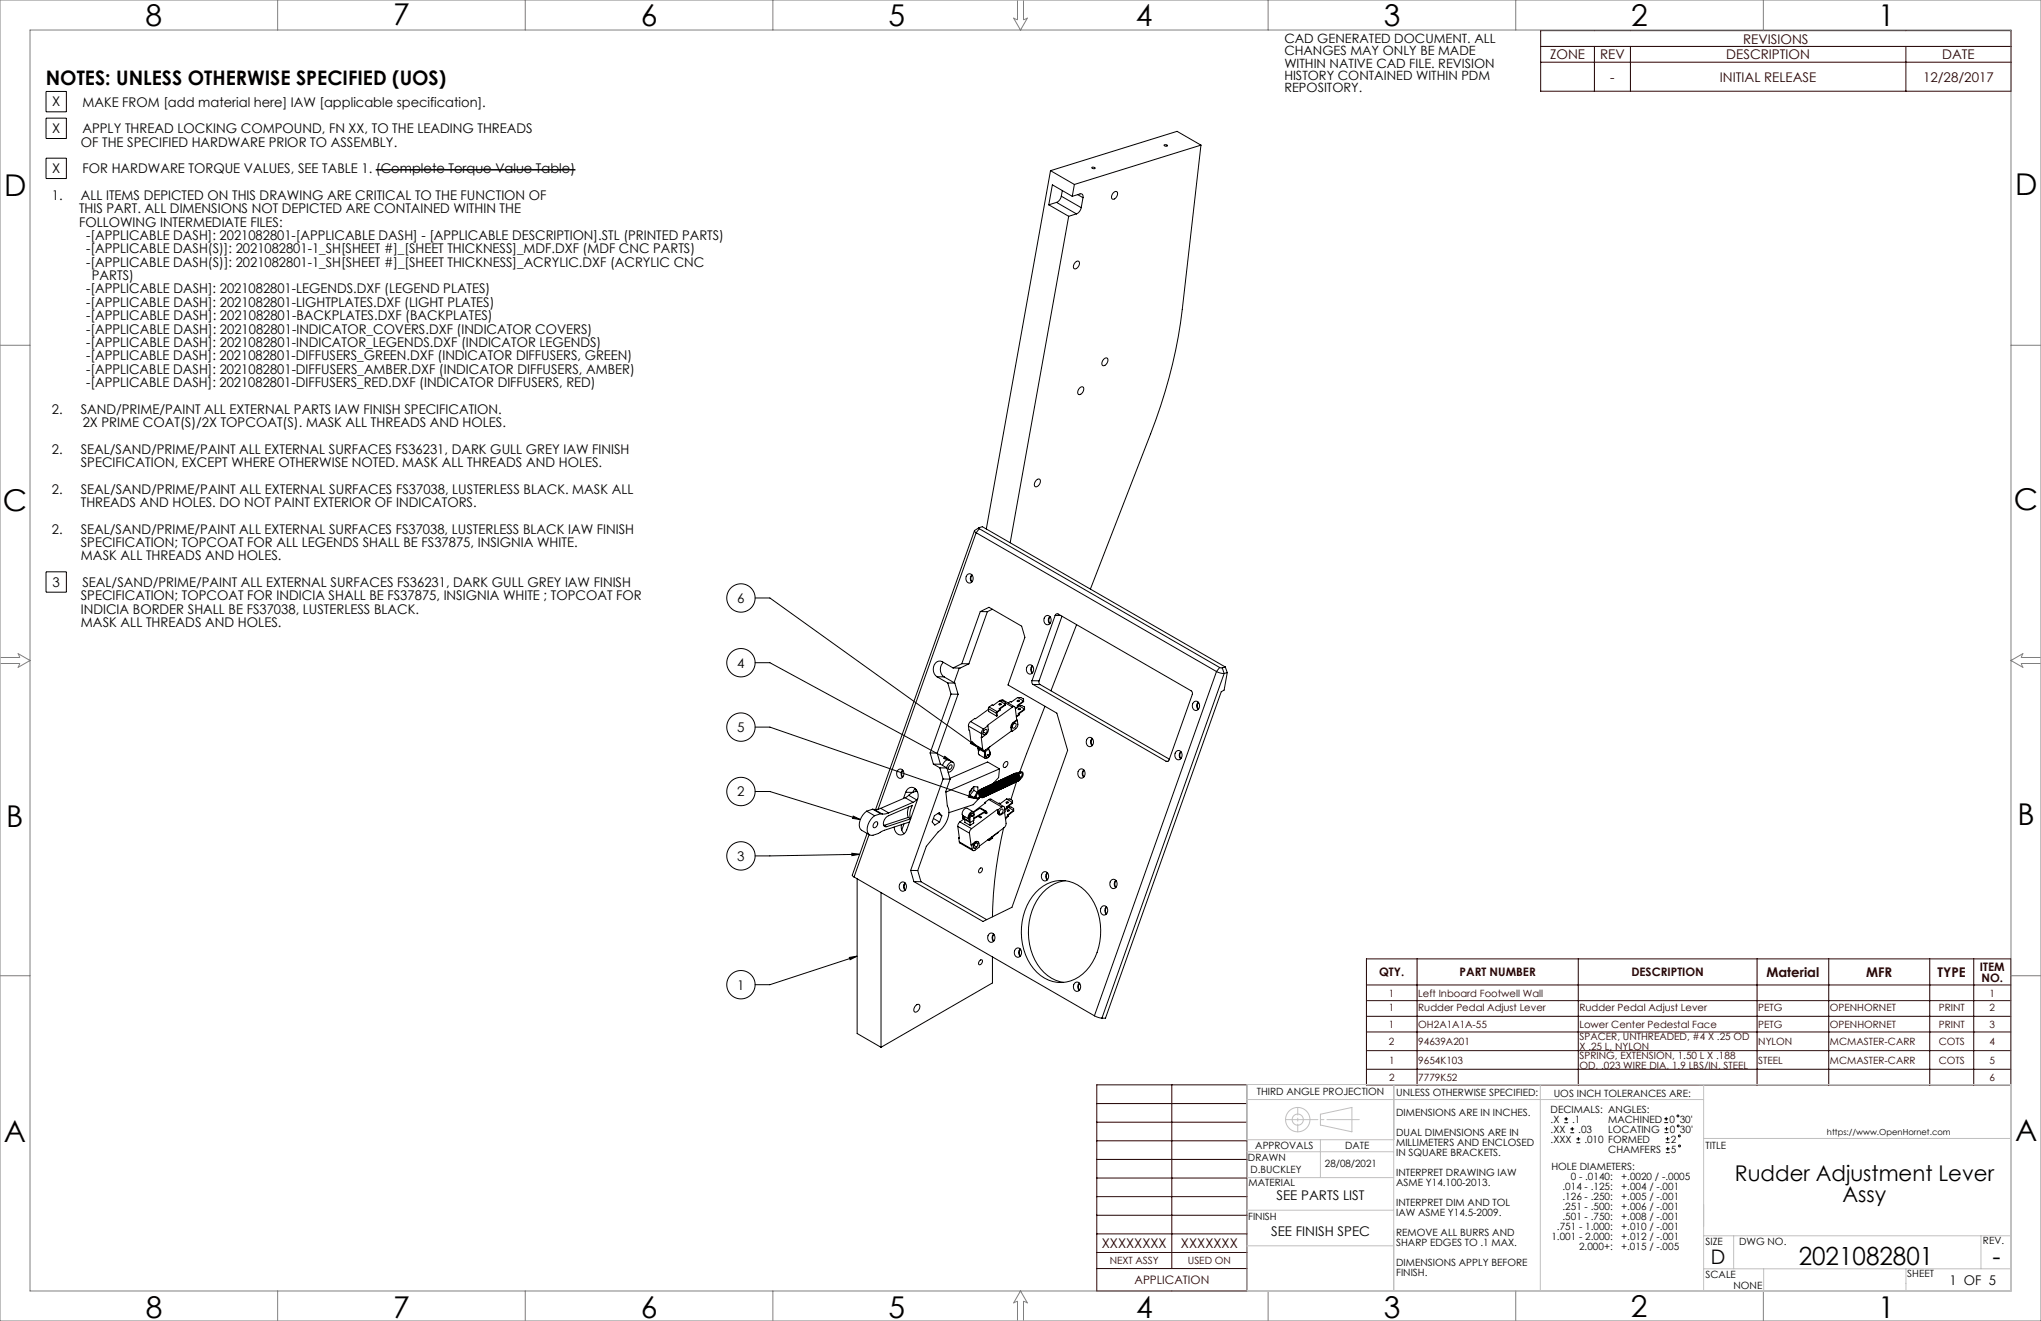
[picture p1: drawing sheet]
<svg xmlns="http://www.w3.org/2000/svg" width="864mm" height="559mm" viewBox="0 0 864 559" stroke-linecap="round" stroke-linejoin="round" font-family="sans-serif">
<g fill="none" stroke="#010000" stroke-width=".42">
<path d="M19.5 38.7h8.6v8.6h-8.6zM19.5 50h8.6v8.6h-8.6zM19.5 66.9h8.6v8.6h-8.6zM159.1 71.9h84.3M19.5 241.9h8.6v8.6h-8.6zM319.5 253h6.3l87.8 63M319.5 280.3h6.3l76.6 41.7M319.5 307.6h6.3l87.2 30.2M399.8 319.9l2.6 2.1-3.1-1.2zM411.2 313.7l2.4 2.3-3-1.5zM319.5 334.8h6.3l38.2 11.9M410.1 336.2l2.9 1.6-3.3-.6z"/>
<path d="M361 345.2l3 1.5-3.3-.5zM360.4 360.9l3.4 .5-3.3 .5zM363.8 361.4l-44.3 .7M359.4 405l3.3-.5-3 1.5zM362.7 404.5l-36.9 12h-6.3M661.9 473.3h1.6M661.9 474.9h1.6M662.7 472.5v1.6M664.5 477.5h1.6M664.5 479.2h1.6M665.3 476.7v1.7M704.2 474.9h1.6"/>
<path d="M704.2 473.3h1.6M704.3 479.1h1.6M704.3 477.5h1.6M705 472.5v1.6M705.1 476.7v1.6M667 483.4h1.6M667 481.8h1.6M667.8 481v1.6M704.8 483.4h1.6M704.8 481.7h1.6M704.9 487.6h1.6M704.9 486h1.6"/>
<path d="M705.6 480.9v1.6M705.7 485.2v1.6"/>
<circle cx="313.5" cy="253" r="6"/>
<circle cx="313.5" cy="280.3" r="6"/>
<circle cx="313.5" cy="307.6" r="6"/>
<circle cx="313.5" cy="334.8" r="6"/>
<circle cx="313.5" cy="362.1" r="6"/>
<circle cx="313.5" cy="416.5" r="6"/>
<circle cx="710" cy="472.1" r=".4"/>
<circle cx="710.1" cy="476.3" r=".4"/>
<circle cx="710.6" cy="480.5" r=".4"/>
<circle cx="710.6" cy="484.8" r=".4"/>
</g>
<path d="M159.1 71.8h84.3" fill="none" stroke="#000" stroke-width=".42"/>
<g fill="none" stroke="#808080" stroke-width=".42">
<path d="M0 0h863.6v558.8h-863.6zM117.5 0v12.7M222.2 0v12.7M327 0v12.7M536.6 0v12.7M641.4 0v12.7M746.1 0v12.7M12.7 12.7h838.2v533.4h-838.2zM430.5 0v8.3l-1.6-.7 2.9 5.1 2.9-5.1-1.6 .7v-8.3M0 146.1h12.7M850.9 146.1h12.7M0 278.1h8.3l-.7-1.6 5.1 2.9-5.1 2.9 .7-1.6h-8.3"/>
<path d="M863.6 278.1h-8.3l.7-1.6-5.1 2.9 5.1 2.9-.7-1.6h8.3M0 412.8h12.7M850.9 412.8h12.7M117.5 546.1v12.7M222.2 546.1v12.7M327 546.1v12.7M430.5 558.8v-8.3l-1.6 .7 2.9-5.1 2.9 5.1-1.6-.7v8.3M536.6 546.1v12.7M641.4 546.1v12.7M746.1 546.1v12.7"/>
</g>
<g fill="none" stroke="#c0c0c0" stroke-width=".42">
<path d="M430.5 0h2.6M0 278.1v2.6M863.6 278.1v2.6M527.7 458.8h323.2v87.3h-323.2zM589.7 458.8h.1M589.7 458.8v87.3M651.8 458.8v87.3M651.8 458.8h.1M720.9 458.8v87.3M527.7 465.1h193.2M558.7 471.3l13.3-2.8v10.3l-13.3-2.9zM527.7 482.1h62"/>
<path d="M527.7 487.2h62M527.7 498.1h62M558.7 482.1v16M720.9 481.6h130M527.7 511.9h62M527.7 527h62M720.9 536.7h130M720.9 522.8h130M733.6 522.8v13.9M746.3 536.7v9.4M806.4 536.7v9.4M838.2 522.8v13.9"/>
<path d="M430.5 558.8h2.6"/>
<circle cx="549.1" cy="473.6" r="2.36"/>
<circle cx="549.1" cy="473.6" r="5.2"/>
</g>
<g fill="none" stroke="#300000" stroke-width=".42">
<path d="M651.9 13h199v25.6h-199zM651.9 19.6h199M674.6 19.6v19M689.9 19.6v19M806.4 19.6v19M651.9 26.3h199M578.2 405.6h272.6v53.3h-272.6zM578.2 416.7h272.6M599.6 405.6v53.3M667.8 405.6v53.3M743.5 405.6v53.3M773.8 405.6v53.3"/>
<path d="M816.5 405.6v53.3M835.1 405.6v53.3M578.2 423.3h272.6M578.2 429.9h272.6M578.2 436.5h272.6M464.1 458.9h63.5v87.2h-63.5zM495.8 458.9v77.7M578.2 444.4h272.6M578.2 452.3h272.6M464.1 466.8h63.5M464.1 474.7h63.5M464.1 482.6h63.5"/>
<path d="M464.1 490.4h63.5M464.1 498.3h63.5M464.1 506.2h63.5M464.1 514.1h63.5M464.1 521.9h63.5M464.1 529.8h63.5M464.1 536.6h63.5"/>
</g>
<path d="M544 473.6h31.2" fill="none" stroke="#c0c0c0" stroke-width=".42" stroke-dasharray="15.2 1.3 1.3 1.3" stroke-dashoffset="1.5"/>
<path d="M549.1 468.5v10.3" fill="none" stroke="#c0c0c0" stroke-width=".42" stroke-dasharray="15.2 1.3 1.3 1.3" stroke-dashoffset="12"/>
<path d="M359.4 405l3.3-.5-3 1.5zM360.4 360.9l3.4 .5-3.3 .5zM361 345.2l3 1.5-3.3-.5zM410.1 336.2l2.9 1.6-3.3-.6zM399.8 319.9l2.6 2.1-3.1-1.2zM411.2 313.7l2.4 2.3-3-1.5z" fill="#010000"/>
<g fill="none" stroke="#000" stroke-width=".42">
<path d="M444.5 72.2l10.1 5.8M444.5 72.2l-27.2 151.6M454.6 78l-.9 5M462 70.8a.91 .91 0 0 1 1.4 .5 .91 .91 0 0 1-1.4-.5zM492.6 61.3a.91 .91 0 0 1 1.3 .5 .91 .91 0 0 1-1.3-.5zM508.2 61.4l-7.9 69.5a212.2 212.2 0 0 1-13.4 52.6l-25.5 65.7M508.2 61.4l-53.6 16.6M508.2 61.4l-10.2-5.8-53.5 16.6M443.8 86.6l8.4 4.9M447 85.6l-3.2 1M447 85.6l8.5 4.9M449.1 83a3.5 3.5 0 0 1-2.1 2.6"/>
<path d="M449.1 83l8.4 4.9M449.5 80.6l-.4 2.4M452.2 91.5l-24.8 138.1M453.7 83l3.3-1a1.11 1.11 0 0 1 1.1 .4 1.11 1.11 0 0 1 .1 1.2M453.7 83l-8.4-4.8-1.5 8.4M455.5 90.5l-3.3 1M456 82.3l2.2 1.3M457.5 87.9a3.5 3.5 0 0 1-2 2.6M458.2 83.6l-.7 4.3M471.1 81.5l.5-.4 .9-.1a2.13 2.13 0 0 1-1.8 3.2 1.84 1.84 0 0 1 .4-2.7zM455 111l.5-.4 .9-.1a2.13 2.13 0 0 1-1.9 3.2 1.84 1.84 0 0 1 .5-2.7zM467 152l1-.6 .4 .1a2.13 2.13 0 0 1-1.8 3.2 1.84 1.84 0 0 1 .4-2.7z"/>
<path d="M456.8 164.2l.5-.4 .9-.1a2.13 2.13 0 0 1-1.8 3.2 1.84 1.84 0 0 1 .4-2.7zM438.4 203.2l1-.6 .5 .1a2.13 2.13 0 0 1-1.9 3.2 1.84 1.84 0 0 1 .4-2.7zM412.3 224.4l-41.8 118M412.3 224.5l.7 .9M413 225.4l101.7 58.7M413 225.4l-41.5 116.9M414.2 223.2l-1.8 1.2M414.4 223.7l-.2-.4 1.5-.5 102.8 59.3M414.4 223.7l101.7 58.7M414.4 223.7l-1.4 1.7M409.2 243.3a1.61 1.61 0 0 1 2.1-.2 1.61 1.61 0 0 1 .4 2 1.57 1.57 0 0 1-1.8 1.5 1.57 1.57 0 0 1-1.2-2zM411.2 243.1a2.23 2.23 0 0 0 0 3.2"/>
<path d="M411.4 243.3l-.2 .2a1.91 1.91 0 0 0 .1 2.6M414.8 258.7l3.7-1.8 13.8 8 1.4 4.7-7.2 20.1 20.7 12 4.5 15.7-23.5 66.4-12.3 6-29.2-16.9M414.8 258.7l-7.8 22.1M414.8 258.7l3 .1M417.8 258.8l-7.8 22M419.9 257.7l-2.1 1.1M442.1 260.9a1.61 1.61 0 0 1 2.2-.2 1.61 1.61 0 0 1 .4 2.1 1.57 1.57 0 0 1-1.8 1.5 1.57 1.57 0 0 1-1.2-2.1zM444.2 260.8a2.23 2.23 0 0 0 0 3.1M444.4 261l-.2 .2a1.91 1.91 0 0 0 .1 2.5M446.5 260.3a.87 .87 0 0 1 1.2-.6l56.6 32.8 .2 1.3-9.8 27.6a.87 .87 0 0 1-1.3 .6M446.5 260.3l-9.8 27.6M446.5 260.3l2.3 .1"/>
<path d="M449.4 260.7l-9.7 27.3M455.5 264.2l-10.8 28M396.5 286.3l4.5 2.6M396.5 286.3h3M399.2 280.2a4 4 0 0 0 .3 6.1M399.5 286.3l4.5 2.7M401 288.9l1.4 4.7M401 288.9l3 .1M402.4 293.6l-8.8 24.9M402.4 293.6l3 .1M403.3 282.6l-4.6-2.7a3.1 3.1 0 0 0-3.2 .9 3.1 3.1 0 0 0-.5 3.3l.3 .9 1.2 1.3M404 289l1.4 4.7"/>
<path d="M405.4 293.7l-8.8 24.9M405.9 282.6l-2.2 6.2M407 280.8l-3.7 1.8M407 280.8h3M410 280.8l-3.7 1.8h-3M418.2 299.8l.2 1.2 3.3 1.9M418.2 299.8l3.4 1.9M418.5 299.1l-.3 .7M418.5 299.1l3.4 1.9M422.9 296.5l-2.7 1.9-.4-.3-1.3 1M422.9 296.5l2.5 1.4M422.9 296.5h1.4l1.1 .6"/>
<path d="M423.5 296.3l.8-.2 5 2.8M423.5 296.3l-.3 .2M423.5 296.3l.3 .2M423.6 298l-.8 .1M425.4 297.9l-2.6 1.9 .4 .3M425.4 297.9v.3M425.4 297.1v.8M425.4 297.1v1.1M425.4 297.4l3 1.7M425.4 298.2l-2.4 1.8M428.4 299.1a.66 .66 0 0 1 .7-.2 .66 .66 0 0 1 .5 .6l.6 5M428.4 299.1l-10.7 7.8 .3 .1"/>
<path d="M430.6 295.1l-2.7 1.9-.4-.3-.9 .7M430.6 295.1l2.5 1.4M430.6 295.1h1.4l1.1 .6M430.9 298.7v.3l-1.3 .9M430.9 298.7l-1.3 .9M431.3 296.6l-.9 .1M431.7 300l-.8 .1M433.1 296.5l-2.7 1.9 .5 .3M433.1 296.5v.3M433.1 295.7v.8M433.1 295.7v1.1M433.1 296.8l-2.4 1.8"/>
<path d="M433.5 299.9v.3M433.5 299.9l-2.7 2 .5 .2M433.5 299.1l-1.1-.6h-1.4l2.5 1.4M433.5 299.1v.8M433.5 299.1v1.1M434.7 281.8a1.61 1.61 0 0 1 2.2-.2 1.61 1.61 0 0 1 .4 2 1.57 1.57 0 0 1-1.8 1.5 1.57 1.57 0 0 1-1.2-2zM436.7 287.9l-.1 1 .5 .6M436.7 287.9l3 .1M436.8 281.6a2.23 2.23 0 0 0 0 3.2M437 281.8l-.2 .2a1.91 1.91 0 0 0 .1 2.6M437.1 289.5l56.3 32.5M437.1 289.5l3 .1"/>
<path d="M439.7 288l-.1 .9 .5 .7M440.1 289.6l54.7 31.5M442.1 298.8l-10.6 27.7M505 297.2a1.61 1.61 0 0 1 2.1-.3 1.61 1.61 0 0 1 .4 2.1 1.57 1.57 0 0 1-1.8 1.5 1.57 1.57 0 0 1-1.2-2zM507 297a2.23 2.23 0 0 0 0 3.2M507.2 297.2l-.2 .2a1.91 1.91 0 0 0 .1 2.6M514.7 284.1l1.7 .6 1.6 .2M514.7 284.1l-51.6 145.6M516.1 282.4l1.1 .1M516.1 282.4l-1.4 1.7M517.2 282.5l.8 2.4M518 284.9l-51.7 145.8"/>
<path d="M518.5 282.1l-1.3 .4M518.5 282.1l.8 2.4M519.3 284.5l-1.3 .4M519.3 284.5l-1.3 7.4-1.3 .7-49 138.1h-1.4M393.6 318.5l1.3 4.7M393.6 318.5l3 .1M396.6 318.6l1.3 4.7M409.8 307.1l5.4 3.2M409.8 307.1l1.1 6.9M410.7 305.2l-.7 .9-.2 1M410.7 305.2l5.4 3.2M410.9 314l.3 .6 4.9 2.8"/>
<path d="M410.9 314l4.9 2.9M413.6 316.3l3.2 1.8M413.6 316.3l.4 1.6M413.8 316.1l-.2 .2M414.2 317.5l-.2-.8 2.6 1.5 .4 1.7M414.5 317l-.3 .5a1.43 1.43 0 0 0 .1 1.8l2.6 1.5M415.2 310.3l.2 1.7M415.4 312l-.2-.2 .6 5.1M415.9 310.5l.6 .3M416 309.6l1.2 .7M416.1 308.4l-.7 .9-.2 1M416.8 318.1l.5 2"/>
<path d="M417 319.9l.5 .5M417 319.9l.3 .2M417.2 310.3a.94 .94 0 0 0 .5-1 .94 .94 0 0 0-.7-.8l-.7 .6a.94 .94 0 0 0-.5 .9 .94 .94 0 0 0 .7 .8M417.2 310.3l-.7 .5M417.9 319.6l.1 .1M418 307l.2 1.9-.2 .9-.6 .7-2 1.5M418 307l-1.9 1.4M418 316.5l.4 .2M418 319.3h.3l-.3 .4zM418.2 319.2h.1M418.2 300.1l-7.5 5.1M418.4 316.7l.5 2a1.08 1.08 0 0 1-.3 1.3 1.08 1.08 0 0 1-1.3 .1"/>
<path d="M418.4 316.7l-1.6 1.4M418.7 317.7l-.1-.1a2.08 2.08 0 0 1-1.6 3.2 1.33 1.33 0 0 1-.2-1.9M419 315.8l-.9 .8M421.6 301.7l.1 1.2M421.9 301l-.3 .7M423.2 300.1v.3l-1.3 1 .1 1.3-.3 .2M423.2 300.1l-1.3 .9M427.7 307.7l.2 1.6M427.7 307.7l.3 .1M427.9 309.3l-10.9 7.9a.66 .66 0 0 1-.7 .3 .66 .66 0 0 1-.5-.6M427.9 309.3l.3 .1M428 307.8l.2 1.6"/>
<path d="M428.7 305.6l-.7 1-.3 1.1M428.7 305.6l.3 .1M428.7 306.4l.7-.4a1.11 1.11 0 0 1 .5 1.3 1.11 1.11 0 0 1-1.3 .7l-.2-.8zM429 305.7l-.8 1-.2 1.1M430.2 304.5l-1.5 1.1M430.2 304.5l.3 .2M430.5 304.7l.2 1.9-.2 .8-2.3 2M430.5 304.7l-1.5 1M431.3 302.1v.3l-1.2 .9M431.3 302.1l-1.3 .9M433.5 300.2l-2.4 1.8M460.1 312.5a1.61 1.61 0 0 1 2.1-.3 1.61 1.61 0 0 1 .5 2.1 1.57 1.57 0 0 1-1.9 1.5 1.57 1.57 0 0 1-1.2-2z"/>
<path d="M462.1 312.3a2.23 2.23 0 0 0 0 3.2M462.3 312.5l-.2 .2a1.91 1.91 0 0 0 .2 2.6M497.6 318a1.61 1.61 0 0 1 2.1-.2 1.61 1.61 0 0 1 .4 2.1 1.57 1.57 0 0 1-1.8 1.5 1.57 1.57 0 0 1-1.2-2.1zM499.6 317.9a2.23 2.23 0 0 0 0 3.1M499.8 318.1l-.2 .2a1.91 1.91 0 0 0 .1 2.5M379.9 325.9a1.61 1.61 0 0 1 2.1-.3 1.61 1.61 0 0 1 .4 2.1 1.57 1.57 0 0 1-1.8 1.5 1.57 1.57 0 0 1-1.2-2zM381.9 325.7a2.23 2.23 0 0 0 0 3.2M382.1 325.9l-.2 .2a1.91 1.91 0 0 0 .1 2.6M383 337.5l3.4 1.9M383 337.5l-10.3 4.4M383.2 335.1a2.68 2.68 0 0 1 3.1-2 2.68 2.68 0 0 1 2.2 3l-.2 2-4.7 13a2.72 2.72 0 0 1-3.2 2 2.72 2.72 0 0 1-2.1-3.2M383.2 335.1l-.9 2.7"/>
<path d="M383.2 335.1l3 .1M384.5 336.4l-1.5 1.1M384.5 336.4l3.3 1.9M386.2 335.2h.1M386.4 339.4l-10.4 4.5M387.3 333.6l-1.1 1.6M387.6 334l-.3 .8M387.8 338.3l-1.4 1.1M388.2 334.9a4.3 4.3 0 0 0-3.7 1.5M388.3 337.9l-.5 .4M394.9 323.2l2.8 1.6M394.9 323.2l3 .1"/>
<path d="M397.7 324.8l1.3 4.7M397.7 324.8l3 .1M397.9 323.3l2.8 1.6M399 329.5l-13.7 38.7M399 329.5l3 .1M400.5 324.8l.1-.4a2 2 0 0 1 2.9-1.7 3.1 3.1 0 0 1-2.3 4M400.7 324.9l1.3 4.7M401.7 323.9l.6-.4a1.02 1.02 0 0 1 .3 1.3 1.02 1.02 0 0 1-1.2 .5zM402 329.6a15.4 15.4 0 0 0-.5 13.2 11 11 0 0 1-4.6 9.1l-5 6.1-3.6 10.3M403.3 322.4l-1.7-.9a2.4 2.4 0 0 0-2.8 2.3M410.2 336.5h.1M410.3 336.5l1.6 1"/>
<path d="M411.3 333.6l-.5 1.2-.6 .6M412 332.7l-1.8 2.2v2.4l1.7 .2M412 332.7l1.8 .2-.1 2.2M412.1 334.3l-1.8 2.2M412.1 334.3l1.5 .9M412.1 332.7v1.6M412.7 336.5l-.8 1M414 335.3l.5 1.5M414 335a1.66 1.66 0 0 0-1.2 1.3 1.66 1.66 0 0 0 .7 1.7l1.3-.8 .6-1.4M414 334.8a1.24 1.24 0 0 1 1.3-.8 1.24 1.24 0 0 1 1.1 1l.4 1.5-.7 .8M414 334.8a2.17 2.17 0 0 1 2.5 1.7M414 334.8v.2"/>
<path d="M414 334.8l.3 .2M414.3 335a1.52 1.52 0 0 0-.7 2.5 1.8 1.8 0 0 0 1.1-2.3M414.3 335l1.3 .8 .4 .6M414.4 335.2l.3 1.2M414.4 337.6l-2.6 2.8-10.3 3.4M414.5 334.7a1.04 1.04 0 0 1 1.2-.1 1.04 1.04 0 0 1 .5 1.1l.1 .2M414.8 334a1.82 1.82 0 0 1 2 1 1.82 1.82 0 0 1-.4 2.2M414.9 335.7l.4 .1zM415.1 333.9a1.82 1.82 0 0 1 2 .9 1.82 1.82 0 0 1-.4 2.2M415.2 336.4l.7 .5M415.2 334.3a1.71 1.71 0 0 0 1 2.4M415.4 333.7a1.84 1.84 0 0 1 2 .9 1.84 1.84 0 0 1-.3 2.2l-.3 .1"/>
<path d="M415.6 333.7a1.77 1.77 0 0 1 2.1 .7 1.77 1.77 0 0 1-.3 2.3M416 333.4a1.81 1.81 0 0 1 2.1 1 1.81 1.81 0 0 1-.5 2.2M416 336.4l-.3 .6-.6-.2M416 336.4l.4 .1M416.3 336.5l-.2 .3M416.3 333.3a1.82 1.82 0 0 1 2.1 .9 1.82 1.82 0 0 1-.4 2.2M416.5 336.5h-.1M416.5 336.5a.92 .92 0 0 1-.6 .9 .92 .92 0 0 1-1.1-.3M416.5 336.4v.1M416.6 333.1a1.82 1.82 0 0 1 2.1 .9 1.82 1.82 0 0 1-.4 2.2M416.8 339.4l.3 .2-5.2 3.8M416.8 339.4l.1 .3"/>
<path d="M417 333a1.81 1.81 0 0 1 2 .9 1.81 1.81 0 0 1-.4 2.2M417.3 332.9a1.81 1.81 0 0 1 2 .9 1.81 1.81 0 0 1-.4 2.2M417.6 332.7a1.82 1.82 0 0 1 2 .9 1.82 1.82 0 0 1-.3 2.2M417.9 332.6a1.81 1.81 0 0 1 2.1 .8 1.81 1.81 0 0 1-.4 2.3M418.3 332.4a1.81 1.81 0 0 1 2 .9 1.81 1.81 0 0 1-.4 2.2M418.4 338.2l.9-.1 5.5 3.1M418.4 338.2l-1.6 1.2M418.4 338.2l5.5 3.2M418.5 332.3a1.81 1.81 0 0 1 2.1 .9 1.81 1.81 0 0 1-.4 2.2M418.9 332.1a1.82 1.82 0 0 1 2 .9 1.82 1.82 0 0 1-.4 2.2M419.2 332a1.81 1.81 0 0 1 2 .9 1.81 1.81 0 0 1-.4 2.2M419.5 331.8a1.81 1.81 0 0 1 2 .9 1.81 1.81 0 0 1-.4 2.2"/>
<path d="M419.8 331.7a1.82 1.82 0 0 1 2.1 .9 1.82 1.82 0 0 1-.4 2.2M420.2 331.5a1.82 1.82 0 0 1 2 .9 1.82 1.82 0 0 1-.4 2.2M420.5 331.4a1.8 1.8 0 0 1 2 .9 1.8 1.8 0 0 1-.4 2.2M420.7 331.2a1.81 1.81 0 0 1 2.1 .9 1.81 1.81 0 0 1-.4 2.2M421.1 331.1a1.82 1.82 0 0 1 2 .9 1.82 1.82 0 0 1-.3 2.2M421.4 330.9a1.81 1.81 0 0 1 2.1 .9 1.81 1.81 0 0 1-.4 2.2M421.7 330.8a1.82 1.82 0 0 1 2.1 .9 1.82 1.82 0 0 1-.4 2.2M422 330.6a1.81 1.81 0 0 1 2.1 .9 1.81 1.81 0 0 1-.4 2.2M422.4 330.5a1.82 1.82 0 0 1 2 .9 1.82 1.82 0 0 1-.4 2.2M422.7 330.3a1.82 1.82 0 0 1 2 .9 1.82 1.82 0 0 1-.4 2.2M422.9 325.2l-5-2.9-16 6.9M422.9 325.2l-22.7 9.9"/>
<path d="M422.9 325.2l-.4 3.7-2.6 2.9M423 330.2a1.81 1.81 0 0 1 2 .9 1.81 1.81 0 0 1-.4 2.2M423.3 330a1.82 1.82 0 0 1 2.1 .9 1.82 1.82 0 0 1-.4 2.2M423.6 329.9a1.83 1.83 0 0 1 2.1 .9 1.83 1.83 0 0 1-.4 2.2M424 329.7a1.81 1.81 0 0 1 2 .9 1.81 1.81 0 0 1-.4 2.2M424.3 329.6a1.81 1.81 0 0 1 2 .9 1.81 1.81 0 0 1-.4 2.2M424.6 329.4a1.82 1.82 0 0 1 2 .9 1.82 1.82 0 0 1-.3 2.2M424.9 329.3a1.81 1.81 0 0 1 2 .9 1.81 1.81 0 0 1-.4 2.2M425.1 322.6l1.1-.4a1.64 1.64 0 0 1-1.4 2.4l-.3-.6zM425.2 329.1a1.81 1.81 0 0 1 2.1 .9 1.81 1.81 0 0 1-.5 2.3M425.5 329a1.82 1.82 0 0 1 2.1 .9 1.82 1.82 0 0 1-.4 2.2M425.8 328.8a1.82 1.82 0 0 1 2.1 .9 1.82 1.82 0 0 1-.4 2.2"/>
<path d="M425.9 338l-2.7 2-.4-.3-.3 .2M425.9 338l2.5 1.4M425.9 338h1.4l1.1 .6M426.2 328.7a1.81 1.81 0 0 1 2 .9 1.81 1.81 0 0 1-.4 2.2M426.5 328.5a1.82 1.82 0 0 1 2 .9 1.82 1.82 0 0 1-.3 2.2M426.6 339.5l-.8 .1M426.8 328.4a1.81 1.81 0 0 1 2 .9 1.81 1.81 0 0 1-.3 2.2M427.1 328.2a1.82 1.82 0 0 1 2.1 .9 1.82 1.82 0 0 1-.4 2.2M427.4 328.1a1.81 1.81 0 0 1 2.1 .9 1.81 1.81 0 0 1-.4 2.2M427.8 327.9a1.82 1.82 0 0 1 2 .9 1.82 1.82 0 0 1-.4 2.2M428 327.8a1.82 1.82 0 0 1 2.1 .9 1.82 1.82 0 0 1-.4 2.2M428.4 327.6a1.81 1.81 0 0 1 2 1 1.81 1.81 0 0 1-.4 2.2"/>
<path d="M428.4 339.4l-2.6 2 .4 .3M428.4 339.4v.3M428.4 338.6v.8M428.4 338.6v1.1M428.4 339.7l-2.4 1.9M428.7 327.5a1.82 1.82 0 0 1 2 .9 1.82 1.82 0 0 1-.3 2.2M429 327.3a1.82 1.82 0 0 1 2.1 .9 1.82 1.82 0 0 1-.4 2.2M429.3 327.2a1.81 1.81 0 0 1 2.1 .9 1.81 1.81 0 0 1-.4 2.2M430.3 330l-2.5 8.3M431.3 327.1l-.2 .7M431.6 326.5l-1.9 .7M431.6 326.5a.85 .85 0 0 1 1.3 .6l-.1 1.2-1.2 1.3"/>
<path d="M431.6 326.5l.2 .4M431.6 326.5h.1M431.8 326.9h.2a1.21 1.21 0 0 1 .5 1.2 1.21 1.21 0 0 1-.8 .9M431.8 326.9l-1.1 .4M431.8 326.9h.1M456.5 325.8a1.61 1.61 0 0 1 2.1-.2 1.61 1.61 0 0 1 .5 2.1 1.57 1.57 0 0 1-1.9 1.5 1.57 1.57 0 0 1-1.2-2.1zM458.6 325.7a2.23 2.23 0 0 0-.1 3.1M458.7 325.9l-.2 .2a1.91 1.91 0 0 0 .2 2.5M493.4 322l.8 .1M366.7 343.1a6.6 6.6 0 0 0-2.6 7.6l3.8 2.5M366.7 343.1l3.4 2M366.9 352.6l-6.3 17.6 .8 .8"/>
<path d="M367.7 353l-6.3 18M369.2 342.3l3.4 1.9M369.2 342.3l-2.5 .8M369.2 342.3l.7 .1M369.9 342.4l3.4 1.9M370.1 345.1a6.6 6.6 0 0 0-2.7 7.6l.5 .5a5 5 0 0 0 4.8-1.3l12.1-4.2M370.2 347.8l.8-.2a1.48 1.48 0 0 1 .1 1.7 1.48 1.48 0 0 1-1.5 .7l-.2-.8zM372.6 344.2l-2.5 .9M372.6 344.2l.7 .1M372.7 341.9l-2.8 .5M372.7 341.9l3.3 2M374.2 349.1l-.3 .1"/>
<path d="M374.2 349.1l1 .6M376 343.9l-2.7 .4M381.4 348.8v1.9l1.2 2M382.5 348.5l-.9 2.7M384.3 345.8l-10.1 3.3M384.3 345.8l1 .6M384.5 341.4l-.5 2.5 .3 1.9M385.3 346.4l-10.1 3.3M385.3 346.4a6.7 6.7 0 0 1 .8-5.7l-10.1 4.3a3.5 3.5 0 0 0-1.9 4.5l1.1 .2M395 346.2l2.6 1.5M396.8 344.1l1.7 1M398.5 345.1l-1.1-1.3-2 1.2-1 2.7 1.1 1.3 2.1-1.3"/>
<path d="M398.5 345.1l-.9 2.6M405.3 349.6l4.9 2.8M405.3 349.6l.6 5-.2-.2M405.7 354.4l.2 1.7M405.9 354.3l-.2 .1M405.9 356.1l.3 .5 5.5 3.2M405.9 356.1l5.5 3.2M406.2 347.7l-.7 .9-.2 1M406.2 347.7l4.9 2.8M407.3 344.9v1.2l3.2 1.9M407.6 345.1v.9M407.8 346.4l-1.6 1.3"/>
<path d="M408.1 346.6l.2 1.3M408.3 347.9l2.2 1.3M408.3 347.9h.1M408.3 345.5l-.7 .5M410.1 345.5l.3 .1M410.1 345.5l.1 2-2.6-1.5M410.2 352.4l.7 5M410.4 347.9l.1 1.3M410.4 345.6l.5-1.1 .9-.4 .3 2.9-1.6 1M410.4 345.6l.1 2.4M410.9 357.4l.2 .2M411 345.3l.1 .1"/>
<path d="M411.1 350.5l-.7 .9-.2 1M411.1 345h.3l-.2 .4zM411.1 357.6l.3 1.7M411.3 344.9h.1M411.8 344.2a1.15 1.15 0 0 0-1.3 0 1.15 1.15 0 0 0-.4 1.3M411.8 343.4l-2.5-1.5a2.06 2.06 0 0 0-1.8 3.1l2.5 1.5M411.9 347.1l.1 1M411.9 358.5l.6 .4M412 348.1h.1M412 357.6l1.3 .7M412 348.1l-1.5 1.1M412 345a1.02 1.02 0 0 0-.8-1.6 1.99 1.99 0 0 0-1 3.2"/>
<path d="M412.6 356.2l-1.7 1.2M412.6 356.2l.3 .1M412.9 356.3a.73 .73 0 0 1 .8-.3 .73 .73 0 0 1 .5 .7l.2 1.6-1.8 1.3a.67 .67 0 0 1-.7 .3 .67 .67 0 0 1-.5-.6M412.9 356.3l-1.8 1.3M413.3 358.3a.93 .93 0 0 0 .5-.9 .93 .93 0 0 0-.8-.8l-.7 .5a.93 .93 0 0 0-.5 1 .93 .93 0 0 0 .7 .8M413.3 358.3l-.8 .6M413.9 356.1l-.6-.2-.7 .3M414.2 345.1l1.1 .6-.4 .3-1.1-.7M414.6 342l.5-.1 2.2 1.3M414.6 342l-2.6 1.6M414.6 342l2.2 1.2M416.4 343.7l.8 .5 .3-.4"/>
<path d="M416.8 343.2h.5l.2 .8M416.8 343.2l-4.7 2.9M416.8 343.5l.4 .2M417.2 343.7l-.4-.2-4.7 2.9M417.2 343.7l.1 .5M418 355.3l.4 .2M418.1 355.2l.2 .1M418.3 355v.3M418.5 354.8l.1 .3M418.6 355.1l.1 .1M419.6 354l.4 .2M420 354.2v.3l-1.3 .9-.4-.1"/>
<path d="M420 354.2l-1.3 1M422 342.4l-10.9 8.1M422 342.4l.2 1.6M422 342.4l.3 .2M422.2 352.1v.2M422.2 344l.6 .7M422.2 344l.3 .1M422.2 352.3l-2.4 1.8M422.3 342.6l.2 1.5M423.2 342.7l.7-.5a1.11 1.11 0 0 1 .5 1.4 1.11 1.11 0 0 1-1.2 .7l-.4-.4zM423.9 341.4a.67 .67 0 0 1 .7-.3 .67 .67 0 0 1 .5 .6l.2 1.7-1.5 1.1a.73 .73 0 0 1-.8 .3 .73 .73 0 0 1-.5-.7M423.9 341.4l-1.6 1.2"/>
<path d="M424.6 350.3a178.6 178.6 0 0 0-4.7 37.5M425.1 343.6l.6 4.9-.5 1.3-10.8 8.1M425.6 346.1l-.1 .6M426.2 341.7l-1 .7M426.2 341.7v.2l-1 .8M426.5 342.8l-.1 .3M426.6 345l.1 .3-1.3 1M426.6 345l-1.2 1M427 340.8l-.1 .6M427.1 342.9l-.9 .1M428.9 342.8l-2.7 2 .4 .2M428.9 342.8v.3"/>
<path d="M428.9 342l-1.2-.6h-1.4l2.6 1.4M428.9 342v1.1M428.9 342v.8M428.9 343.1l-2.4 1.8M361.4 371l101.7 58.7M362.7 371.7v65.5l10.1 5.8M372.8 377.6v65.4M380.9 373.6a1.61 1.61 0 0 1 2.2-.2 1.61 1.61 0 0 1 .4 2.1 1.57 1.57 0 0 1-1.8 1.5 1.57 1.57 0 0 1-1.2-2.1zM383 373.5a2.23 2.23 0 0 0-.1 3.1M383.2 373.7l-.3 .2a1.91 1.91 0 0 0 .2 2.5M385.3 368.2l1.4 4.7M385.3 368.2l3 .1"/>
<path d="M386.7 372.9l3 .1M388.3 368.3l1.4 4.7M389.7 373l27.8 16M414.6 367.5l.6-.4a1.11 1.11 0 0 1 .3 1.4 1.11 1.11 0 0 1-1.4 .5v-.8zM438.2 377.5a14.4 14.4 0 0 1 23.7 2.6 25.8 25.8 0 0 1-3.7 31.9 14 14 0 0 1-20.9-2.3 25.9 25.9 0 0 1 .9-32.2zM441.1 369.3a1.61 1.61 0 0 1 2.1-.2 1.61 1.61 0 0 1 .5 2 1.57 1.57 0 0 1-1.9 1.5 1.57 1.57 0 0 1-1.2-2zM443.2 369.1a2.23 2.23 0 0 0-.1 3.2M443.3 369.3l-.2 .2a1.91 1.91 0 0 0 .2 2.6M450.8 372.6a17.7 17.7 0 0 0-14.1 12.7 25.1 25.1 0 0 0 6.6 27.4 14.3 14.3 0 0 0 6.8 2.9M470.1 372.5a1.61 1.61 0 0 1 2.1-.2 1.61 1.61 0 0 1 .4 2.1 1.57 1.57 0 0 1-1.8 1.5 1.57 1.57 0 0 1-1.2-2.1zM472.1 372.4a2.23 2.23 0 0 0 0 3.1M472.3 372.6l-.2 .2a1.91 1.91 0 0 0 .1 2.5"/>
<path d="M418.4 395.2a1.61 1.61 0 0 1 2.1-.2 1.61 1.61 0 0 1 .5 2.1 1.57 1.57 0 0 1-1.9 1.5 1.57 1.57 0 0 1-1.2-2zM420.4 395.1a2.23 2.23 0 0 0 0 3.1M420.6 395.3l-.2 .2a1.91 1.91 0 0 0 .2 2.5M466.1 383.7a1.61 1.61 0 0 1 2.1-.2 1.61 1.61 0 0 1 .5 2.1 1.57 1.57 0 0 1-1.9 1.5 1.57 1.57 0 0 1-1.2-2.1zM468.2 383.6a2.23 2.23 0 0 0-.1 3.1M468.3 383.8l-.2 .2a1.91 1.91 0 0 0 .2 2.5M414.6 406.3l.6-.3a1.11 1.11 0 0 1 .3 1.4 1.11 1.11 0 0 1-1.4 .5v-.8zM419.9 404.8v11l-47.1 27.2M429.6 401.5a1.61 1.61 0 0 1 2.2-.2 1.61 1.61 0 0 1 .4 2.1 1.57 1.57 0 0 1-1.8 1.5 1.57 1.57 0 0 1-1.2-2zM431.7 401.4a2.23 2.23 0 0 0-.1 3.1M431.9 401.6l-.2 .2a1.91 1.91 0 0 0 .1 2.5M454.6 416a1.61 1.61 0 0 1 2.2-.2 1.61 1.61 0 0 1 .4 2.1 1.57 1.57 0 0 1-1.8 1.4 1.57 1.57 0 0 1-1.2-2z"/>
<path d="M456.7 415.8a2.23 2.23 0 0 0 0 3.2M456.9 416l-.2 .3a1.91 1.91 0 0 0 .1 2.5M387.4 425.4l.5-.4 1-.1a2.13 2.13 0 0 1-1.9 3.2 1.84 1.84 0 0 1 .4-2.7zM463.1 429.7l3.2 1"/>
<circle cx="423.2" cy="298" r=".4"/>
<circle cx="430.9" cy="296.6" r=".43"/>
<circle cx="431.3" cy="300" r=".43"/>
<circle cx="426.2" cy="339.5" r=".4"/>
<circle cx="426.7" cy="342.9" r=".4"/>
</g>
<g font-size="12.7" fill="#010000">
<text x="61.6" y="10.9">8</text>
<text x="166.3" y="10.6">7</text>
<text x="271.1" y="10.9">6</text>
<text x="375.9" y="10.9">5</text>
<text x="480.7" y="10.9">4</text>
<text x="585.5" y="10.9">3</text>
<text x="690.2" y="10.8">2</text>
<text x="794.7" y="10.9">1</text>
<text x="1.7" y="83">D</text>
<text x="852.6" y="82.4">D</text>
<text x="852.2" y="215.7">C</text>
<text x="1.1" y="216.3">C</text>
<text x="2.7" y="349.7">B</text>
<text x="853.7" y="349.1">B</text>
<text x="1.6" y="483">A</text>
<text x="852.6" y="482.5">A</text>
<text x="61.7" y="557.6">8</text>
<text x="166.4" y="557.6">7</text>
<text x="271.2" y="557.6">6</text>
<text x="375.9" y="557.5">5</text>
<text x="480.7" y="557.6">4</text>
<text x="585.5" y="557.6">3</text>
<text x="690.1" y="557.2">2</text>
<text x="794.7" y="557.6">1</text>
</g>
<g font-size="10.6">
<text x="761.1" y="535.2">2021082801</text>
<text x="843.1" y="535.3">-</text>
</g>
<g font-size="9.2">
<text x="734.1" y="499.5">Rudder Adjustment Lever</text>
<text x="779.6" y="508.6">Assy</text>
</g>
<text font-size="8.5" fill="#010000" x="19.4" y="35.8">NOTES: UNLESS OTHERWISE SPECIFIED (UOS)</text>
<text font-size="8.5" x="723.9" y="534.7">D</text>
<g font-size="5.6" fill="#300000">
<text x="737.6" y="18.4">REVISIONS</text>
<text x="655.9" y="25.1">ZONE</text>
<text x="677" y="25.1">REV</text>
<text x="730.4" y="25.1">DESCRIPTION</text>
<text x="821.8" y="25.1">DATE</text>
<text x="681.3" y="34.6">-</text>
<text x="727.7" y="34.6">INITIAL RELEASE</text>
<text x="813.7" y="34.6">12/28/2017</text>
<text x="747.4" y="413.3">Material</text>
<text x="789.6" y="413.3">MFR</text>
<text x="819.9" y="413.3">TYPE</text>
<text x="466.2" y="528">XXXXXXXX</text>
<text x="499.7" y="528">XXXXXXX</text>
</g>
<g font-size="5.6" fill="#010000">
<text x="22.1" y="45">X</text>
<text x="34.9" y="45.1">MAKE FROM [add material here] IAW [applicable specification].</text>
<text x="22.1" y="56.3">X</text>
<text x="34.9" y="56.4">APPLY THREAD LOCKING COMPOUND, FN XX, TO THE LEADING THREADS</text>
<text x="34.2" y="62.1">OF THE SPECIFIED HARDWARE PRIOR TO ASSEMBLY.</text>
<text x="22.1" y="73.2">X</text>
<text x="34.9" y="73.4">FOR HARDWARE TORQUE VALUES, SEE TABLE 1. (Complete Torque Value Table)</text>
<text x="21.9" y="84.6">1.</text>
<text x="34.2" y="84.6">ALL ITEMS DEPICTED ON THIS DRAWING ARE CRITICAL TO THE FUNCTION OF</text>
<text x="33.5" y="95.9">FOLLOWING INTERMEDIATE FILES:</text>
<text x="33.5" y="90.3">THIS PART. ALL DIMENSIONS NOT DEPICTED ARE CONTAINED WITHIN THE</text>
<text x="36.5" y="101.6">-[APPLICABLE DASH]: 2021082801-[APPLICABLE DASH] - [APPLICABLE DESCRIPTION].STL (PRINTED PARTS)</text>
<text x="36.5" y="107.2">-[APPLICABLE DASH(S)]: 2021082801-1_SH[SHEET #]_[SHEET THICKNESS]_MDF.DXF (MDF CNC PARTS)</text>
<text x="36.5" y="112.9">-[APPLICABLE DASH(S)]: 2021082801-1_SH[SHEET #]_[SHEET THICKNESS]_ACRYLIC.DXF (ACRYLIC CNC</text>
<text x="38.9" y="118.5">PARTS)</text>
<text x="36.5" y="124.2">-[APPLICABLE DASH]: 2021082801-LEGENDS.DXF (LEGEND PLATES)</text>
<text x="36.5" y="129.8">-[APPLICABLE DASH]: 2021082801-LIGHTPLATES.DXF (LIGHT PLATES)</text>
<text x="36.5" y="135.4">-[APPLICABLE DASH]: 2021082801-BACKPLATES.DXF (BACKPLATES)</text>
<text x="36.5" y="141.1">-[APPLICABLE DASH]: 2021082801-INDICATOR_COVERS.DXF (INDICATOR COVERS)</text>
<text x="36.5" y="146.7">-[APPLICABLE DASH]: 2021082801-INDICATOR_LEGENDS.DXF (INDICATOR LEGENDS)</text>
<text x="36.5" y="152.4">-[APPLICABLE DASH]: 2021082801-DIFFUSERS_GREEN.DXF (INDICATOR DIFFUSERS, GREEN)</text>
<text x="36.5" y="158">-[APPLICABLE DASH]: 2021082801-DIFFUSERS_AMBER.DXF (INDICATOR DIFFUSERS, AMBER)</text>
<text x="36.5" y="163.7">-[APPLICABLE DASH]: 2021082801-DIFFUSERS_RED.DXF (INDICATOR DIFFUSERS, RED)</text>
<text x="21.9" y="175">2.</text>
<text x="34.2" y="175">SAND/PRIME/PAINT ALL EXTERNAL PARTS IAW FINISH SPECIFICATION.</text>
<text x="35" y="180.6">2X PRIME COAT(S)/2X TOPCOAT(S). MASK ALL THREADS AND HOLES.</text>
<text x="21.9" y="191.9">2.</text>
<text x="34.2" y="191.9">SEAL/SAND/PRIME/PAINT ALL EXTERNAL SURFACES FS36231, DARK GULL GREY IAW FINISH</text>
<text x="34.2" y="197.5">SPECIFICATION, EXCEPT WHERE OTHERWISE NOTED. MASK ALL THREADS AND HOLES.</text>
<text x="21.9" y="208.8">2.</text>
<text x="34.2" y="208.8">SEAL/SAND/PRIME/PAINT ALL EXTERNAL SURFACES FS37038, LUSTERLESS BLACK. MASK ALL</text>
<text x="34.2" y="214.5">THREADS AND HOLES. DO NOT PAINT EXTERIOR OF INDICATORS.</text>
<text x="21.9" y="225.8">2.</text>
<text x="34.2" y="225.8">SEAL/SAND/PRIME/PAINT ALL EXTERNAL SURFACES FS37038, LUSTERLESS BLACK IAW FINISH</text>
<text x="34.2" y="231.4">SPECIFICATION; TOPCOAT FOR ALL LEGENDS SHALL BE FS37875, INSIGNIA WHITE.</text>
<text x="34.2" y="237">MASK ALL THREADS AND HOLES.</text>
<text x="22.2" y="248.2">3</text>
<text x="34.9" y="248.3">SEAL/SAND/PRIME/PAINT ALL EXTERNAL SURFACES FS36231, DARK GULL GREY IAW FINISH</text>
<text x="34.2" y="254">SPECIFICATION; TOPCOAT FOR INDICIA SHALL BE FS37875, INSIGNIA WHITE ; TOPCOAT FOR</text>
<text x="311.9" y="255">6</text>
<text x="34.2" y="259.6">INDICIA BORDER SHALL BE FS37038, LUSTERLESS BLACK.</text>
<text x="34.2" y="265.3">MASK ALL THREADS AND HOLES.</text>
<text x="311.9" y="282.4">4</text>
<text x="311.9" y="309.7">5</text>
<text x="311.9" y="336.9">2</text>
<text x="311.9" y="364.1">3</text>
<text x="311.9" y="418.6">1</text>
<text x="540.1" y="507.5">SEE PARTS LIST</text>
<text x="537.8" y="522.9">SEE FINISH SPEC</text>
</g>
<text font-size="5.6" x="824.9" y="543.4">1 OF 5</text>
<g font-size="5.4">
<text x="543.4" y="18.1">CAD GENERATED DOCUMENT. ALL</text>
<text x="543.4" y="23.3">CHANGES MAY ONLY BE MADE</text>
<text x="543.4" y="28.6">WITHIN NATIVE CAD FILE. REVISION</text>
<text x="543.4" y="33.9">HISTORY CONTAINED WITHIN PDM</text>
<text x="543.4" y="39.1">REPOSITORY.</text>
</g>
<g font-size="4.9" fill="#300000">
<text x="583.6" y="413">QTY.</text>
<text x="617.5" y="413">PART NUMBER</text>
<text x="690.3" y="413">DESCRIPTION</text>
<text x="837.7" y="410.5">ITEM</text>
<text x="838.4" y="415.5">NO.</text>
<text x="480" y="543.2">APPLICATION</text>
</g>
<g font-size="4.2" fill="#300000">
<text x="587.7" y="421.5">1</text>
<text x="600.1" y="421.5">Left Inboard Footwell Wall</text>
<text x="841.8" y="421.5">1</text>
<text x="587.7" y="427.8">1</text>
<text x="600.1" y="427.8">Rudder Pedal Adjust Lever</text>
<text x="668.3" y="427.8">Rudder Pedal Adjust Lever</text>
<text x="744" y="427.8">PETG</text>
<text x="774.3" y="427.8">OPENHORNET</text>
<text x="820.4" y="427.8">PRINT</text>
<text x="841.8" y="427.8">2</text>
<text x="587.7" y="434.8">1</text>
<text x="600.1" y="434.8">OH2A1A1A-55</text>
<text x="668.3" y="434.8">Lower Center Pedestal Face</text>
<text x="744" y="434.8">PETG</text>
<text x="774.3" y="434.8">OPENHORNET</text>
<text x="820.4" y="434.8">PRINT</text>
<text x="841.8" y="434.8">3</text>
<text x="587.7" y="442.1">2</text>
<text x="600.1" y="442.1">94639A201</text>
<text x="668.3" y="439.9">SPACER, UNTHREADED, #4 X .25 OD</text>
<text x="744" y="442.1">NYLON</text>
<text x="774.3" y="442.1">MCMASTER-CARR</text>
<text x="820.3" y="442.1">COTS</text>
<text x="841.8" y="442.1">4</text>
<text x="587.7" y="449.9">1</text>
<text x="600.1" y="449.9">9654K103</text>
<text x="668.3" y="444.2">X .25 L, NYLON</text>
<text x="668.3" y="447.8">SPRING, EXTENSION, 1.50 L X .188</text>
<text x="744" y="449.9">STEEL</text>
<text x="774.3" y="449.9">MCMASTER-CARR</text>
<text x="820.3" y="449.9">COTS</text>
<text x="841.8" y="449.9">5</text>
<text x="668.3" y="452.1">OD, .023 WIRE DIA, 1.9 LBS/IN, STEEL</text>
<text x="587.7" y="457.2">2</text>
<text x="600.1" y="457.2">7779K52</text>
<text x="841.8" y="457.2">6</text>
<text x="469.5" y="534.8">NEXT ASSY</text>
<text x="502.6" y="534.8">USED ON</text>
</g>
<g font-size="4.2" fill="#010000">
<text x="531.8" y="463.4">THIRD ANGLE PROJECTION</text>
<text x="590.8" y="463.6">UNLESS OTHERWISE SPECIFIED:</text>
<text x="657.4" y="463.9">UOS INCH TOLERANCES ARE:</text>
<text x="590.8" y="472.1">DIMENSIONS ARE IN INCHES.</text>
<text x="656.1" y="470.7">DECIMALS: ANGLES:</text>
<text x="656.1" y="474.9">.X</text>
<text x="656.1" y="479.2">.XX</text>
<text x="665.2" y="474.9">.1</text>
<text x="667.8" y="479.2">.03</text>
<text x="680.5" y="479.1">LOCATING</text>
<text x="680.5" y="474.9">MACHINED</text>
<text x="706.4" y="474.9">0</text>
<text x="706.5" y="479.1">0</text>
<text x="710.7" y="474.9">30'</text>
<text x="710.8" y="479.1">30'</text>
<text x="531.1" y="486">APPROVALS</text>
<text x="590.8" y="480.6">DUAL DIMENSIONS ARE IN</text>
<text x="590.8" y="484.8">MILLIMETERS AND ENCLOSED</text>
<text x="656.1" y="483.4">.XXX</text>
<text x="670.4" y="483.4">.010 FORMED</text>
<text x="707" y="483.3">2</text>
<text x="721.6" y="485.9">TITLE</text>
<text x="528" y="491.2">DRAWN</text>
<text x="590.8" y="489">IN SQUARE BRACKETS.</text>
<text x="680.5" y="487.6">CHAMFERS</text>
<text x="707" y="487.6">5</text>
<text x="590.8" y="497.5">INTERPRET DRAWING IAW</text>
<text x="656.4" y="494.8">HOLE DIAMETERS:</text>
<text x="528.3" y="501.7">MATERIAL</text>
<text x="590.8" y="501.7">ASME Y14.100-2013.</text>
<text x="661.1" y="503.2">.014 - .125:</text>
<text x="664.6" y="499">0 - .0140:</text>
<text x="686" y="499">+.0020 / -.0005</text>
<text x="686" y="503.2">+.004 / -.001</text>
<text x="661.1" y="507.5">.126 - .250:</text>
<text x="686" y="507.5">+.005 / -.001</text>
<text x="590.8" y="510.2">INTERPRET DIM AND TOL</text>
<text x="590.8" y="514.4">IAW ASME Y14.5-2009.</text>
<text x="661.1" y="511.7">.251 - .500:</text>
<text x="661.1" y="515.9">.501 - .750:</text>
<text x="686" y="511.7">+.006 / -.001</text>
<text x="686" y="515.9">+.008 / -.001</text>
<text x="528.1" y="516.1">FINISH</text>
<text x="658.8" y="520.2">.751 - 1.000:</text>
<text x="686" y="520.2">+.010 / -.001</text>
<text x="590.8" y="522.9">REMOVE ALL BURRS AND</text>
<text x="590.8" y="527.1">SHARP EDGES TO .1 MAX.</text>
<text x="656.4" y="524.4">1.001 - 2.000:</text>
<text x="686" y="524.4">+.012 / -.001</text>
<text x="721.6" y="526.5">SIZE</text>
<text x="735.8" y="526.5">DWG NO.</text>
<text x="839" y="526.4">REV.</text>
<text x="668.2" y="528.6">2.000+:</text>
<text x="686" y="528.6">+.015 / -.005</text>
<text x="590.8" y="535.6">DIMENSIONS APPLY BEFORE</text>
<text x="590.8" y="539.8">FINISH.</text>
<text x="721.6" y="540.5">SCALE</text>
<text x="733.5" y="545.3">NONE</text>
<text x="807" y="540.3">SHEET</text>
</g>
<g font-size="4.2">
<text x="569.2" y="486">DATE</text>
<text x="529.2" y="496.2">D.BUCKLEY</text>
<text x="560.6" y="493.7">28/08/2021</text>
</g>
<text font-size="3.5" fill="#010000" x="773" y="480.3">https://www.OpenHornet.com</text>
</svg>
